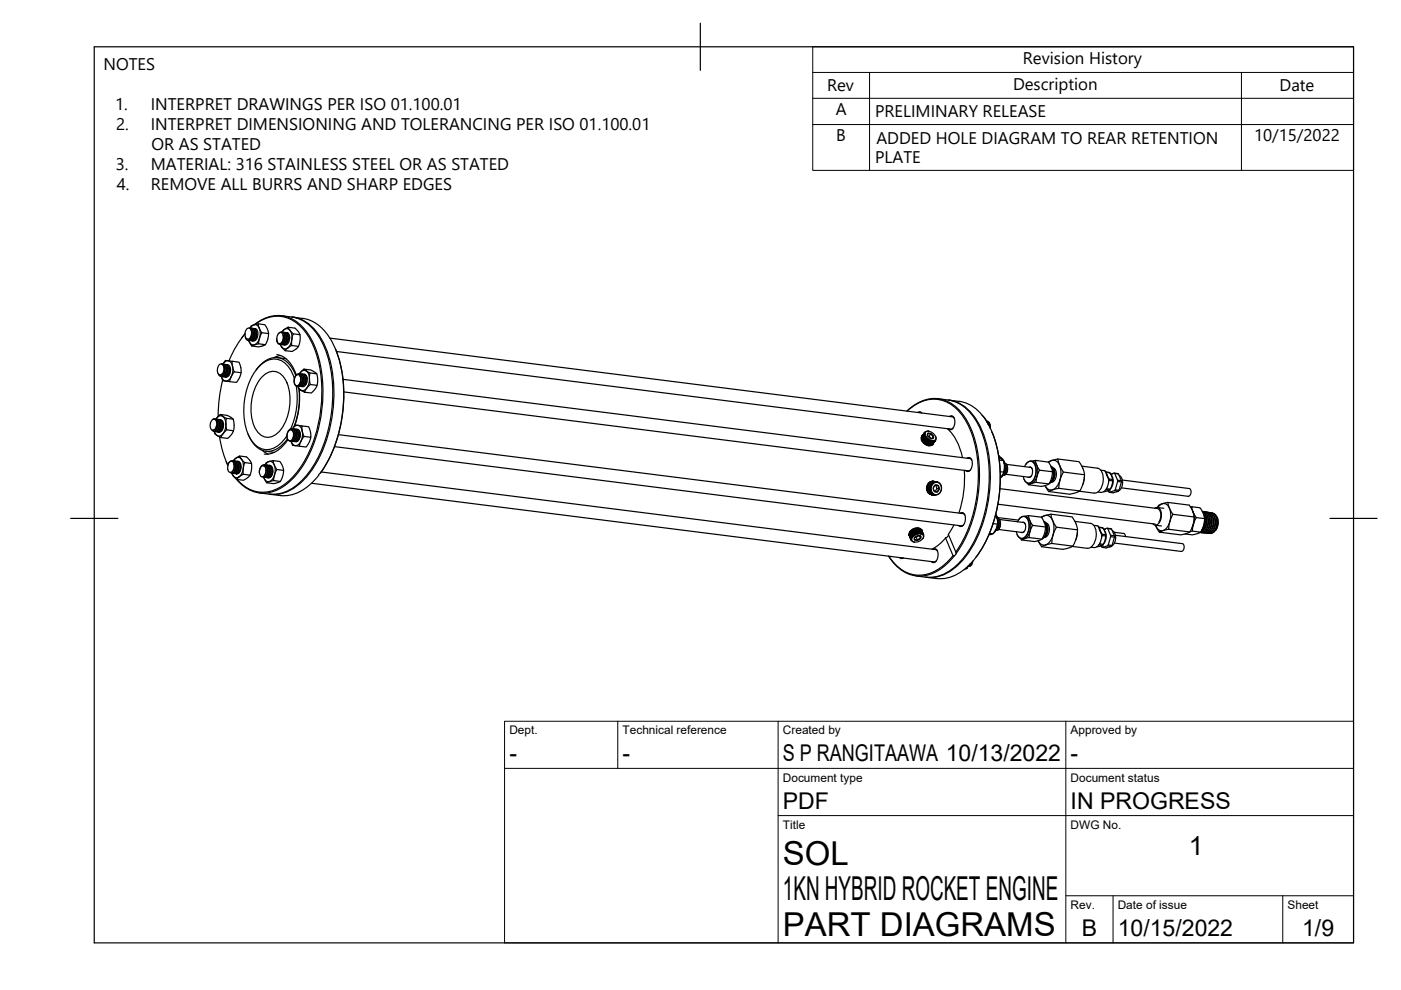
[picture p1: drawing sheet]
<svg xmlns="http://www.w3.org/2000/svg" width="297mm" height="210mm" viewBox="0 0 297 210" stroke-linecap="round" stroke-linejoin="round" font-family="sans-serif">
<!-- layer: Visible -->
<g fill="none" stroke="#000" stroke-width=".25">
<path d="M46.3 79.3l.4 .5 .6-.4 .3-1.2-.4-.9 .3 .7-.1 .7-.3 .6-.5 .2M46.3 79.3l.5 .2 .3-.2M46.5 77.3l-.4 .9v.6l.2 .5M46.6 77.3l.2-.1 .4 .1M46.9 77.2l.5 .3 .2 .9-.2 1-.3 .3-.3 .1M47.1 77.2l.4 .1 .2 .2 .2 1.1-.3 1-.3 .2h-.4M47.1 79.8h.1M47.2 77.2l.6 .3 .2 1.1-.3 .9-.6 .3M47.3 77.2a1.05 1.05 0 0 1 1.2-.7 1.05 1.05 0 0 1 .8 1.2M47.4 77.3h.4l.2 .3 .3 1.1-.4 .9-.4 .3-.2-.1M47.6 77.8l.1 .9-.3 .7M47.6 77.3l.5 .3 .2 .9-.3 1-.3 .3-.3 .1"/>
<path d="M47.8 77.3l.3 .1 .3 .2 .2 1.1-.4 1-.2 .2h-.4M47.9 77.9l.1 .9-.3 .6M47.9 77.3l.5 .3 .3 1-.3 1-.4 .3h-.2M48.1 77.3a1.02 1.02 0 0 1 .8 1.5l-.1 .3a.87 .87 0 0 1-1 .8M48.1 77.3h.1M48.2 77.9l.1 .9-.2 .7M48.6 78l.1 .8-.3 .7M49.2 76.6l1.5 .3 .4 1.5v.6l-.2 .9-.8 1.2-2.6-.3a.44 .44 0 0 1-.4-.6l-.2-.4a1.06 1.06 0 0 0 1.1 1 1.06 1.06 0 0 0 1-.9 3.8 3.8 0 0 0 .2-2.6zM49.2 76.6l-1.1-.1a.48 .48 0 0 0-.7 .4l-.1 .3M49.3 77.7l.1 .4a.87 .87 0 0 1-.1 1.3l-.6 1.5M49.7 78.8l1.4 .2M51.4 71.5l-.1 .1"/>
<path d="M51.4 71.5l.5-.7a22.1 22.1 0 0 0-3.4 5.7M52.7 72.1l.1 .2a1.08 1.08 0 0 0 1.2 .8M52.8 69.6l.5 .1 .4 .8-.1 1-.5 .6a.25 .25 0 0 0-.4 .1 .25 .25 0 0 0 .2 .4l.5 .8 1.4 .1 1.2-.3 .3-.2 .4-.8 .2-1.5-1.4-.2-.6 1.6a.63 .63 0 0 1-.5 .9l-.5 .1M53 69.6l.3 .8M53.1 69.6l.5 .4 .1 .9-.3 1-.5 .3M53.1 69.5a1.04 1.04 0 0 1 1.2-.6 1.04 1.04 0 0 1 .8 1 2.9 2.9 0 0 1-1.1 3.2M53.2 69.6l.4 .1 .3 .3 .1 1.1-.4 1-.6 .1M53.3 70.4v1l-.4 .6-.2 .1-.4-.1-.3-.6M53.3 69.6l.6 .5 .2 .8-.3 1-.6 .3M53.3 70.4l-.2 1.1-.3 .3-.4 .1a.93 .93 0 0 1-.5-1l.3-1.1 .3-.2h.5l.3 .6v1.1l-.3 .7-.5 .1M53.3 70.2l.1 .7-.2 .8M53.5 69.7l.5 .1 .2 .3 .2 1-.5 1-.5 .1"/>
<path d="M53.7 69.6l.5 .3 .2 1.1-.3 1-.6 .3M53.7 70.2l.1 .7-.3 .9M53.9 69.7h.3l.3 .3M53.9 69.7a1 1 0 0 1 .8 1.4l-.1 .4a.88 .88 0 0 1-1 .7M53.9 68.8a7.2 7.2 0 0 1 11.2 1.7 24 24 0 0 1 3.2 16.3 26.5 26.5 0 0 1-5.8 14.3 8.3 8.3 0 0 1-8.5 3.2 8 8 0 0 1-3.9-2.7M53.9 73.1l-.5 .3M54 70.3l.1 .8-.3 .7M54 69.7h.1M54 68.8a7 7 0 0 1 10.2 .9 19.7 19.7 0 0 1 4 12.3 29.3 29.3 0 0 1-4.9 17.6 10.6 10.6 0 0 1-7.1 4.8 7.1 7.1 0 0 1-6-2.7M54.4 70.3v.9l-.2 .6M54.5 78.2l-.2 .3M54.5 78.2a4.7 4.7 0 0 1 5.1-2.2 5.6 5.6 0 0 1 3.1 3.6"/>
<path d="M54.7 68.7l-1.4 .4-.2 .5M54.8 72.9l1.5 .2M55.5 70.5l-.5-.8-.3-1 1.5 .1 .5 .9 .2 1M55.8 79.7a2.78 2.78 0 0 1 4.6 .6 10.4 10.4 0 0 1-1.5 11.5 2.78 2.78 0 0 1-4.6-.6 10.4 10.4 0 0 1 1.5-11.5zM58.7 71.8l.1 .8 .3 .4 .5-.2 .3-.5-.4 .5a.54 .54 0 0 1-.8-.5l.1-1 .4-.7a.82 .82 0 0 1 .9 1.1l-.3 1-.6 .3M58.7 75.2l1.3 .4 1.2 .9 .9 1.3 .7 1.7M58.9 75.8l1.7 .3M59.2 70.6l.1-.1a.83 .83 0 0 1 .9 .2 .83 .83 0 0 1 .2 .8l-.4 1.3-.2 .2h-.4l.7 1a.38 .38 0 0 0 .4 .3 .38 .38 0 0 0 .3-.4l.2-.1M59.5 73l.2 .4a.88 .88 0 0 0 1.3 .4M59.5 75.4l-1.4 .4M59.7 70.4h.1M59.7 66.9a8.9 8.9 0 0 1 8.5 5.5 28.4 28.4 0 0 1 .9 20.5 20.1 20.1 0 0 1-6.6 10.3 8.4 8.4 0 0 1-7.5 1.3"/>
<path d="M59.8 70.4l.5 .5 .1 .9-.3 .9-.3 .3h-.3M59.8 70.4a1.02 1.02 0 0 1 1.1-.7 1.02 1.02 0 0 1 .9 1 3.2 3.2 0 0 1-.8 3.1M59.9 73.1h.1M59.9 70.4l.4 .2 .3 .3 .1 .8-.3 1.1-.4 .3-.3-.1M60 71l.1 .8-.2 .8M60 70.4l.6 .5 .2 1-.3 .8-.6 .4M60.1 71.1l-.2 1.2M60.2 73.1h.1M60.2 70.5l.6 .2 .3 1.1-.4 1-.3 .3h-.3M60.4 70.5l.6 .4 .1 .9-.2 .9-.3 .3-.3 .1M60.4 71.1l.1 .7-.3 .8M60.6 70.5l.6 .3 .2 .9"/>
<path d="M60.7 71.1l.1 .7-.3 .8M60.8 70.5l.3 .2M60.8 70.5l.4 .3M60.8 70.5a1.54 1.54 0 0 1-.3 2.6h-.2M60.8 70.5h-.2M61 73.8l.8-.5 1.5 .1-.5 .6-.8 .5-1.5-.1M61 71.2l.2 .7-.3 .8M61.1 69.4l-1.4 1M61.1 69.4l1.4 .2 .8 .8 .3 .6M61.1 69.4l.5 .8 .6 .6M61.8 73.3v-1.1l.4-1.4 1.4 .2v1.2l-.3 1.2M62 67.2a8.7 8.7 0 0 1 6.4 5.2 28.4 28.4 0 0 1 1 20.4 19.3 19.3 0 0 1-7.3 10.9 7.4 7.4 0 0 1-4.9 1.1"/>
<path d="M62.1 67.2l2 .3M63.4 79.2l.5 .4 .2 .9-.3 1.1-.6 .3M63.5 79.6l.3 .8-.3 1M63.6 79.3l.6 .3 .2 1.1-.4 1-.3 .2h-.3M63.7 79.3l.5 .3 .3 1-.3 .9-.3 .4h-.3M63.9 79.3l.3 .1 .3 .3 .2 1.1-.3 .9-.4 .3-.2-.1M64 79.9l.1 .9-.2 .6M64.1 79.3l.5 .4 .2 .9-.3 1-.6 .4M64.2 67.5a9 9 0 0 1 6.5 5.5 28.4 28.4 0 0 1 .9 19.5 24.9 24.9 0 0 1-3.7 7.8M64.2 79.4l.5 .1 .3 .5 .1 .8-.2 .7M64.4 80l.1 .8-.3 .7M64.4 79.4l.5 .3 .2 .7"/>
<path d="M64.4 78.3l-.9 1a1.01 1.01 0 0 1 1.1-.8 1.01 1.01 0 0 1 .9 .9 2.96 2.96 0 0 1-1.1 3.4l-.7-.1M64.4 78.3l1.5 .1 1.3 .9-1.5-.2zM64.5 79.4l.5 .5M64.5 79.4h-.2M64.5 79.4a1.56 1.56 0 0 1-.2 2.6l-.3-.1M65.7 79.1l-.1 1.2 .2 1.2M67.2 79.3l.2 1-.2 1.4M69.9 71.7l132.2 16.7M71.1 74a28.3 28.3 0 0 1-3.3 26.3l-.2 .3a10 10 0 0 1-7.4 4.5l-2.9-.3M71.3 74.5l130.5 16.5M45.2 88.9a1.7 1.7 0 0 0-.6 1.7l.3 .5 .4 .1M45.4 91.5l.2 .5 .6 .5 .6 .3 1.5 .2 .8-.9 .4-.8-1.4-.2-.8 .8-.5 .9"/>
<path d="M45.5 88.8l.5 .5 .2 .9-.3 .9-.6 .4M45.7 88.9l.5 .2 .3 1.1-.3 1-.3 .3h-.4M45.8 88.9h.1M45.9 88.9l.5 .5 .1 .9-.3 .9-.3 .3h-.2M45.9 90.3l.1-.6-.2-.5a.47 .47 0 0 0-.6-.3l.3-.1 .4 .3 .3 1.1-.2 .6-.4 .6h-.4l-.2-.2M45.9 90.3l-.3 .8-.4 .1M45.9 90.3l-.2 .6-.4 .3M46 88.9l.6 .3 .2 1-.3 1.1-.3 .2h-.4M46.1 89.5l.1 .9-.2 .6M46.2 88.9l.5 .5 .2 .9-.3 .9-.4 .3h-.2M46.3 91.6h.1zM46.4 89l.4 .1 .2 .3 .2 1.1-.5 .9-.5 .1"/>
<path d="M46.5 89l.6 .4 .1 1-.3 .9-.5 .3M46.5 89.6l.1 .7-.3 .8M46.6 92.6a21.4 21.4 0 0 0 1.7 6.1M46.6 89a1.28 1.28 0 0 1 .6 2 .71 .71 0 0 1-.9 .6M46.7 87.9l-.9 1 .1-.1a1.07 1.07 0 0 1 1.3-.5M46.8 89.6l.1 .7-.2 .8M47.2 89.7l.1 .7-.3 .8M47.2 88.3l-.5-.4 1.5 .2 1 .6a2.7 2.7 0 0 1 .4 2.1l-.1 .5M47.2 88.3l.3 .1a.55 .55 0 0 1 .5 .3 .55 .55 0 0 1-.1 .6l.2 1.8M47.2 88.3a2.82 2.82 0 0 1-.5 4.1 1.08 1.08 0 0 1-1.2-.9M47.2 80.6a32.3 32.3 0 0 0-1 7.7M48 97.9l.3 .8"/>
<path d="M48 88.7l1.4 .2M48.4 98.4l.3-.5 .5-.2 .4 .2 .3 .6v.7l-.3 .8-.3 .3-.5-.1M48.4 98.4l.4-.5a.73 .73 0 0 1 .9 .9l-.1 .7-.4 .5M48.4 98.4l-.1 .8 .2 .7a.58 .58 0 0 0 .6 .2 .58 .58 0 0 0 .4-.5M49.2 97.7l.5 .3 .3 1-.3 1-.6 .3M49.5 97.7a1.03 1.03 0 0 1 1.1-.7 1.03 1.03 0 0 1 .9 1 3.2 3.2 0 0 1-.8 3.1M49.6 97.7l.5 .4 .2 .9-.3 1-.3 .3-.3 .1M49.6 98.4l.1 .6-.2 .6M49.8 97.8l.4 .1 .2 .2 .2 1.1-.4 1-.3 .2-.3-.1M49.9 98.4l.1 .6-.3 .9M49.9 97.8l.5 .3 .3 1-.3 .9-.3 .4h-.3M50.1 97.8l.4 .1 .2 .2 .2 1.1-.3 1-.4 .2h-.2"/>
<path d="M50.2 98.4l.1 .9-.2 .6M50.2 97.8l.6 .3 .2 1-.3 1-.5 .4M50.3 97.8a1.1 1.1 0 0 1 .8 1.6l-.1 .4a.71 .71 0 0 1-1 .6M50.6 98.5l.1 .8-.3 .7M50.8 96.7l1.4 .2 .8 .7 .3 .7M50.9 98.5l.1 .9-.3 .6M51.9 98.1l-.9-1a.34 .34 0 0 0-.2-.4 .34 .34 0 0 0-.4 .2l-.7 .5a.21 .21 0 0 0-.2 .3 .21 .21 0 0 0 .3 .1l.4 .7v.9l-.4 .8-.5 .1M52.6 92l.1 .3M52.7 92.3a4.7 4.7 0 0 0 4.3 3.4 5.4 5.4 0 0 0 3.9-2.6M55.6 95.5l1.3 .8M56 98.8l-.3-.1-.4 .4-.3 1.1 .3-1.2 .6-.5 .4 .2 .2 .3 .2 1-.4 1-.3 .2-.3-.1M56 98.8l.3 .3 .2 .6-.1 .6-.4 .5"/>
<path d="M56 98.8l.4 .6-.1 .8-.4 .8-.5 .1M56 98.5l.3 .1 .3 .4 .1 .9-.2 1-.6 .3M56.2 98.6a1.05 1.05 0 0 1 1.2-.8 1.05 1.05 0 0 1 .9 1.1l.1 .9-.2 .9M56.3 98.6l.3 .1 .3 .4 .2 .8-.3 1-.6 .3M56.4 95.7l1.7 .2M56.5 98.6l.4 .1 .3 .4 .2 1-.5 1-.5 .1M56.7 98.6l.5 .3 .2 1.1-.3 1-.5 .3M56.7 99.2l.1 .7-.3 .8M56.9 98.7h.3l.3 .3 .2 1.1-.4 1-.3 .2-.3-.1 .3 .1 .5-.3M57 99.3l.1 .6-.2 .9M57 98.7h.1M57.1 98.7a1.27 1.27 0 0 1 .6 2l-.2 .3"/>
<path d="M57.1 98.7l.4 .3 .3 .8-.2 1-.5 .5M57.3 99.3l.2 .7-.3 .8M57.7 99.4l.1 .8-.3 .7M57.9 97.7l-1.5 .4a.31 .31 0 0 0-.2 .4 .31 .31 0 0 0 .4 .2l.4 .6v.9l-.4 .9-.6 .1M58.7 99.5l1.4 .2-.1 1.1-.5 1.3-1.5-.2 .1-1.1zM58.7 99.5l-.6-.9-.2-.9 1.4 .1 .5 .8 .3 1.1M61 93.2l-1.4 1.7-1.1 .8-1.4 .6h-1.1M61.1 93.3l-.3-.6 .2-1 .3-.6 .6-.2 .3 .2 .2 .4 .1 .9-.4 1-.5 .1M61.1 93.3l.4 .2 .3-.1M61.3 91.3l-.3 .4-.2 .7 .3 .9M61.3 91.3l.5-.2 .3 .3 .1 .5-.2 1.1-.2 .4-.4 .1M61.4 93.5h.1"/>
<path d="M61.7 91.1h.1M61.7 91.1l.4 .2 .2 .5v.8l-.3 .5M61.9 90.9l.4 .3 .3 .7-.1 .8-.4 .7a.35 .35 0 0 0-.4 .3 .35 .35 0 0 0 .2 .4 .89 .89 0 0 0 1 .4l2 .3 .7-1.1 .3-1M62 90.9a1.06 1.06 0 0 1 1.3-.7 1.06 1.06 0 0 1 .8 1.2 2.86 2.86 0 0 1-1.2 3.1 1.01 1.01 0 0 1-1.2-1M62.1 90.9l.5 .3 .3 1-.4 1.2-.3 .2-.3-.1M62.2 90.9h.1M62.3 90.9l.5 .6 .1 .9-.3 .9-.6 .3M62.4 91l.3 .1 .4 .3 .1 .9-.3 1-.3 .3h-.4M62.4 80.3a5.2 5.2 0 0 0-4.2-4.2 6.4 6.4 0 0 0-5.1 4.4 14.5 14.5 0 0 0 .1 12.7 3.8 3.8 0 0 0 6.3 .8l1.3-1.6M62.5 91.6l.1 .7-.2 .8M62.5 91l.6 .4 .2 1-.3 .9-.6 .3M62.7 91l.6 .3 .3 .9-.2 .9-.6 .6"/>
<path d="M62.8 81.8a16.1 16.1 0 0 1-1.2 9.1M62.9 91.6l.1 .8-.3 .7M62.9 81.8l.5-.2 .4-.9-.2-.9-.1-.3-.4-.1a.82 .82 0 0 0-.7 .9l.1 1.1a.47 .47 0 0 0 .6 .4h-.3l-.2-.2-.2-1.1 .4-1 .6-.3 .5 .5 .2 1-.4 .9-.3 .2h-.3M63.1 81.8l.1 .5 .6 .4M63.2 81.8l.5 .9M63.2 91.7l.1 .7-.3 .8M63.4 82.4a16.9 16.9 0 0 1-1 8M63.4 82.5l.1 2.4-.1 1.7-.9 3.6M63.5 93.1l.1-.7-.1-.8-.3-.4-.3-.2a1.13 1.13 0 0 1 .7 1.7l-.2 .5a.66 .66 0 0 1-.8 .4M63.5 91.7l.1 .5M63.7 80.9l-.5 .8M63.8 82.7l.8 .5 1.4 .1 .8-.8 .4-.8-1.4-.2-.8 .8-.4 .9"/>
<path d="M63.9 82h.1M64 90.3l1.4 .2 .4 1.2 .1 1-1.4-.2-.4-1.2zM64 90.3l-1.1-.1a.5 .5 0 0 0-.7 .4l-.2 .3M64.5 92.5l-.7 1-.3 1.1M64.7 80l.1 .9-.3 .6M65 80.1l.1 .1M70.9 94.7l133.1 16.8M71.7 92.2l132.6 16.7M72.7 80.4l133.1 16.9M72.9 83.1l132.6 16.8M192.3 87.1a7.5 7.5 0 0 1 9.5-1.5 14.5 14.5 0 0 1 5.4 9.6 30.2 30.2 0 0 1-4.5 22.1M192.3 87.1a7.2 7.2 0 0 1 9.9-.9 16.4 16.4 0 0 1 5 10.6 30 30 0 0 1-4.5 20.2"/>
<path d="M194.6 87.4a.55 .55 0 0 1 .8 .1M194.8 87.5h.6M195.3 93.3l.1 .1M195.4 92.7v.1M195.4 92.9h.1M195.4 92.8h.1M195.4 92.8v.1M195.4 93l.6-.8-.6 .8M195.4 92.6v.1M195.4 92.7h.1M195.4 93.4l.8 .8 .8 .3M195.4 93v.1"/>
<path d="M195.4 92.6h.1M195.4 93.1h.1M195.4 93h.1M195.4 92.5v.1M195.5 92.5h.1M195.5 93.1v.2zM195.5 92.5h-.1M195.5 92.5a1.49 1.49 0 0 0 1.3 2h.6l.2-.2M195.5 92.4v.1M195.5 93.3h.1M195.6 93.3v.1M195.6 93.4h.1"/>
<path d="M195.6 93.5h.1M195.7 93.6h.1M195.8 93.7l.1 .1M195.8 93.7h.1M195.9 93.8h.1M195.9 93.8l.1 .1M196 92l-.6 .8M196 91.8l-.6 .9M196 92l-.6 .9M196 92.1l-.6 .8M196 93.9h.1M196 92v.1"/>
<path d="M196 91.9v.1M196 92.1h.1M196 92.3l-.6 .8M196 91.9h.1M196 91.9l-.6 .8M196 92.1l.1 .1M196.1 91.7l-.7 .9M196.1 92.3l-.7 .8M196.1 91.7l-.1 .1M196.1 93.9v.1M196.1 92.4l-.6 .8M196.1 92.3v.2"/>
<path d="M196.1 91.7h.1M196.1 92.4l-.6 .9M196.1 91.6l-.7 1M196.2 92.5l-.7 .8M196.2 92.5l-.6 .9M196.2 94h.1M196.2 92.5h.1M196.2 94l.1 .1M196.2 92.5v.1M196.2 92.6l-.6 .8zM196.2 92.6l-.6 .8M196.2 91.6a1.51 1.51 0 0 1 2.1 1.6 1.51 1.51 0 0 1-2.1-1.6z"/>
<path d="M196.2 92.6l.1 .1M196.2 94.1h.2M196.2 92.7l-.6 .8M196.3 92.7l-.7 .8M196.3 92.7h.1M196.3 92.7l-.6 .8M196.3 92.7l-.6 .9M196.3 92.7l.1 .1M196.3 92.8l-.6 .8M196.4 92.8l-.6 .8M196.4 92.8l-.7 .8M196.4 94.1l.1 .1"/>
<path d="M196.4 92.8l.1 .1M196.4 92.9l-.6 .8zM196.4 92.9l-.6 .8M196.4 94.2l.7-.8-.6 .8M196.5 94.2h.1M196.5 92.9l-.6 .9M196.5 93l-.6 .8M196.6 93l-.7 .8M196.6 93.1l-.6 .8M196.7 92.3a.72 .72 0 0 0 .5 .7 .72 .72 0 0 0 .8-.3l-.1-.2M196.7 93.1l-.6 .8M196.7 93.1l-.6 .9"/>
<path d="M196.7 93.1l-.1-.1-.6 .9M196.7 94.3h.1M196.7 93.1l.1 .1M196.7 92.5h.3l.4 .5M196.7 93.2l-.6 .8M196.8 91.9h.6M196.8 91.9l-.1 .4M196.8 91.9l.6 .1M196.8 93.2l-.6 .8M196.8 93.2l-.7 .8M196.8 93.2h.1M196.8 93.2l-.6 .9z"/>
<path d="M196.8 93.3l-.6 .8M196.9 94.3h.1M196.9 93.2l-.6 .9M196.9 91.4h-.1a.61 .61 0 0 0-.7 .2 .61 .61 0 0 0 0 .7l.5 .7a1.21 1.21 0 0 0 1.8 .2v-.6M196.9 93.3l-.6 .8M196.9 93.3h.1M197 93.3l-.6 .8M197 93.4l-.6 .8M197 94.4h.2M197 93.3l.1 .1M197.1 94.4h.1M197.1 94.4l.7-.8-.6 .8"/>
<path d="M197.2 94.4h.1M197.2 93.4l-.7 .8M197.2 93.4h-.1l-.6 .8M197.3 93.5l-.6 .8M197.3 93.4v.1M197.3 93.5l-.5 .8 .6-.8M197.3 94.4h.1M197.3 93.5h.1M197.4 94.4h-.2M197.4 92l.2 .3a.43 .43 0 0 1 .2 .6l-.3 .1M197.4 92l-.4 .5M197.4 91.9l.5 .6"/>
<path d="M197.4 93.5l-.5 .8M197.4 93.5l-.6 .9M197.4 93.5h.1M197.5 94.3v.1M197.5 94.3h-.1M197.5 93.5l-.6 .9 .6-.9M197.5 93.5l-.7 .9M197.5 93.5h.1M197.5 94.3h.1M197.6 93.5l-.6 .9M197.6 93.5l-.6 .9 .6-.8M197.6 94.3h.1"/>
<path d="M197.6 93.5v.1M197.6 94.3h-.1M197.7 93.6h.1M197.7 94.2h-.1M197.7 94.2h.1M197.7 93.6l-.7 .8M197.7 93.6h.2M197.7 94.2l-.1 .1M197.7 94.1v.1M197.9 93.6l-.7 .8M197.9 92.5l-.4 .5M197.9 93.6l-.5 .8"/>
<path d="M198.1 93.5l-.1 .1M198.1 93.5l-.7 .9M198.1 93.5l-.6 .9M198.2 93.5l-.7 .8M198.2 93.5h-.1M198.2 93.5l-.7 .9M198.3 93.5h-.1M198.3 93.4l-.7 .9M198.4 93.3l-.1 .1M198.9 84.6a8.9 8.9 0 0 1 8.5 5.4 28.4 28.4 0 0 1 .9 20.5 20.1 20.1 0 0 1-6.6 10.3 8.3 8.3 0 0 1-7.5 1.3M200.8 90.9a10.9 10.9 0 0 1 3.3 6.1M201.1 84.8a8.7 8.7 0 0 1 6.5 5.2 28.4 28.4 0 0 1 .9 20.5 19.3 19.3 0 0 1-7.3 10.8 7.4 7.4 0 0 1-4.8 1.1"/>
<path d="M201.3 84.9l2 .2M201.3 88.3l.3-.1a1.44 1.44 0 0 1 .7 2.1 .8 .8 0 0 1-1.3 .6M201.5 88.3a.59 .59 0 0 1 .8 .4M202.1 90.8a.59 .59 0 0 1-.9 .1M203.3 85.1a8.6 8.6 0 0 1 6.4 5.1 28.4 28.4 0 0 1 .9 20.6 20.1 20.1 0 0 1-6.6 10.2 7.8 7.8 0 0 1-5.4 1.7M204.4 99.7a23.4 23.4 0 0 1-1.1 9.1M205 97.1l.3-.1a1.44 1.44 0 0 1 .7 2.2 .8 .8 0 0 1-1.3 .5M205.2 97.2a.59 .59 0 0 1 .9 .4M205.8 99.6a.59 .59 0 0 1-.9 .2M208.2 88l.8 .9 .6 1.2M209.1 89.4l.1 .1M209.2 89.4l.3 .6"/>
<path d="M209.5 90l.1 .2M209.9 90.1l-.2-.5-.5-.3 .6 .4 .1 1M209.9 90.1v.7M210.3 91.6v.1M210.4 91.7a29.3 29.3 0 0 1-3.4 26.3M211.7 96.6h.2l.4 .7M211.8 97l1 .7-.9-.1M212.1 97l.7 .6M212.8 97.7l.1 .5M212.9 98.1l.5 .4 .2 .7-.1 .9-.5 .6M212.9 98.3l.3 .5v.9l-.3 .8-.4 .2M212.9 98.2l.4 .6v1l-.3 .6-.5 .3"/>
<path d="M212.9 98.1l.1 .1M212.9 98.1l-.1-.4 .2 1-.2 1.4M213 98.2l.4 .2 .2 .6a1.69 1.69 0 0 1-.6 1.7M213 98.9l-.1 1.2M213 99.1l-.1 .8M213.2 98.8l.1 .8-.2 .7M213.4 98.5l5 .6M217.2 98.9a1.34 1.34 0 0 1 1.7-1 3 3 0 0 1-.6 4.5 1.22 1.22 0 0 1-1.3-1.4M217.6 98.4h.1M217.6 98.3a1.02 1.02 0 0 1 1-.5 1.02 1.02 0 0 1 .9 .8 3.2 3.2 0 0 1-1.1 3.9 1.03 1.03 0 0 1-1.2-.8M218.2 99a1.08 1.08 0 0 1 .5 1.8 .54 .54 0 0 1-.7 .4M218.5 99.1l.3 .3"/>
<path d="M218.6 97.8h.3M218.8 97.8l.7-.2 2.8 .4M218.9 97.8a2.14 2.14 0 0 1 1.1 2.7 1.97 1.97 0 0 1-1.7 2M219.5 97.6l.3 1.1 .6 1 2.7 .3M220.4 99.7l-.5 1.2-.2 1.4M222.2 98l1.6-.6a.3 .3 0 0 1 .4-.1 .3 .3 0 0 1 .1 .4l.8 1.9a.81 .81 0 0 1 0 1.3l-.6 2a.47 .47 0 0 1-.4 .7l-1.3 .4a.5 .5 0 0 1-.5 .1 .5 .5 0 0 1-.4-.5l-.3-.6a1.34 1.34 0 0 0 1.2 .9 1.34 1.34 0 0 0 1.3-.8 4.6 4.6 0 0 0 0-5.2 1.26 1.26 0 0 0-1.8 .1M222.3 98l.6 1M222.8 98.9l.5 .3 .2 .4 .1 1.1-.3 1.1-.7 .6M222.9 99l.5 .9v1.1l-.3 .9-.6 .5M222.9 99l.2 .8v.8l-.2 1.1-.5 .9-1.6 .5-2.7-.3 1.6-.5 2.7 .3M222.9 99l.4 .9 .1 .9-.3 1-.6 .6M223.3 99.2a1.87 1.87 0 0 1-.1 3l-.3 .1"/>
<path d="M223.5 99.5v.2a2.41 2.41 0 0 1-.2 2.1M224.3 97.3l4.5 .6 .9 1.6 .2 1.2-4.4-.6M229.4 98.8l3.3 .5a2.34 2.34 0 0 1 1.2 2.8 2.34 2.34 0 0 1-1.9 2.4M233.4 99.7l.6 .1M234 99.7l.3 .1M234.3 99.9l.7 1.7a2.78 2.78 0 0 1-1.3 2.8h-.3M49.1 100.3h.1M49.1 100.3l.4 .6 .7 .8M49.2 100.3l.2 .4a.88 .88 0 0 0 1.3 .4M50.1 100.4l.1 .1M50.4 101.3l1.2-.7 1.4 .1-.4 .5-1 .6-1.4-.1zM50.8 100.2l-.4 .2"/>
<path d="M51.6 100.6l-.1-1.1 .4-1.4 1.4 .2 .1 1-.4 1.4M55 100.2l.4 .8M55.9 101.2h.1M55.9 101.2l.6 1.2 1.5 .1 1.5-.4M56.5 101.3h.1M56.9 101.3h.1M57.5 101l-.3 .3M57.5 101h-.1M58 101.9l-1.5 .5M58.2 100.7l-.1 .4a1.07 1.07 0 0 1-1 1 1.07 1.07 0 0 1-1.1-.8l-.1-.1M66 102.5l132.2 16.7M68.1 100.1l130.4 16.5"/>
<path d="M190.7 118.2a.55 .55 0 0 0 .8 .1l-.6-.1M192.7 113.4l.1 .2M192.8 113.4l.4 1.1M192.8 113.4l.4 1M192.8 113.3l.4 1.1M192.8 113.3l.4 1M192.8 113.4h.1M192.8 113.5l.4 1M192.8 113.3l.4 .9-.4-.9M192.8 113.3h.1M192.8 113.5h.1M192.8 113.6h.1"/>
<path d="M192.8 113.3v.1M192.8 113.2l.4 .9M192.8 113.1l.4 1M192.8 113.2v.1M192.8 113.1l.4 1.2M192.8 113.1l.4 .9M192.9 113.1l-.1 .1M192.9 113l.4 1M192.9 113.1h-.1M192.9 113v.1M192.9 113l.4 .9M192.9 112.9l.4 1"/>
<path d="M192.9 112.7h.1M193 112.9l.3 .9M193 113h-.1M193 112.9l-.1 .1M193 112.9l.4 .8M193 112.9l.4 .9-.4-.9M193 112.9h.1M193 112.8l.5 .9M193 112.8l.4 .9M193.1 112.8h.1M193.1 112.7l.4 1M193.1 112.7v.1"/>
<path d="M193.2 112.7h.1M193.1 112.7l.4 1-.4-1M193.2 112.7l.4 .9M193.2 112.7l.3 .9M193.2 114.3v.2M193.2 114.5h.1M193.2 114.5v.1M193.2 114.1h.1M193.2 112.6l.5 .9M193.2 112.6l.4 1M193.2 114v.1M193.3 114h-.1"/>
<path d="M193.3 112.6l.4 .9M193.3 112.6h-.1M193.3 113.9v.1M193.3 113.9h.1M193.4 112.5l.4 .9M193.4 112.5l.4 1M193.4 112.5l.3 1M193.4 112.5l-.1 .1M193.4 113.7v.1M193.4 112.5l.5 .9M193.4 112.5h.1M193.5 112.4l.5 .9"/>
<path d="M193.5 112.4l.4 1M193.5 112.4v.1M193.6 112.4l.4 .9M193.6 112.4h.1M193.6 112.4h-.1M193.6 113.6h.1M193.7 112.3l.4 1M193.7 113.5l-.1 .1M193.7 113.7l.4-.3a1.02 1.02 0 0 1 1.7 .5 1.62 1.62 0 0 1-2.5 .7v-.3zM193.8 113.5h-.1M193.8 112.3l.4 .9M193.8 112.3h-.1"/>
<path d="M193.8 112.3h.1M193.8 112.3l.5 .9M193.9 113.4h-.1M193.9 112.2l.4 1M193.9 112.2v.1M194 113.3l-.1 .1M194 112.2l.4 1-.5-1M194 112.2l.4 .9M194 112.2h.1M194 112.2l-.1 .1M194.1 112.2h.1M194.1 113.3h-.1"/>
<path d="M194.1 112.2l.5 .9M194.1 112.2l.3 .9M194.1 113.2v.1M194.2 112.2h-.1M194.2 112.2l.4 .9M194.3 112.1l.4 1M194.3 113.9l.2 .6M194.3 112.1l-.1 .1M194.3 113.2h-.1M194.4 112.1l.3 1M194.4 112.1l.4 1M194.4 113.1l-.1 .1"/>
<path d="M194.5 112.1h-.2h.1l.4 1M194.5 112.1l.4 .9M194.5 112.1h.1M194.6 112.1l.4 .9M194.6 112.1h-.1M194.6 112.1h.1M194.7 113.1h-.1M194.7 112.1h-.1M194.7 112.1l.4 .9M194.7 112.1h.1M194.8 112h-.9l-.9 .7M194.8 112.1l.4 .9"/>
<path d="M194.8 112.1h-.1M194.8 112.1h.1M194.8 113v.1M194.8 112.1l.5 1M194.8 113.6l-.5 .3h-.3M194.9 112.1h.1M194.9 113h.1M194.9 112.1l.4 1M194.9 112.1v.1M194.9 112.1l.1 .1M194.9 112.2h.2M195 112.2l.4 .9"/>
<path d="M195 113h-.1M195 112.2h.1M195 113h.1M195.1 112.2l.4 .9M195.1 112.2h.1M195.1 113h.1M195.2 112.2l.4 1M195.2 112.2h-.1M195.2 113v.1M195.2 112.2v.1M195.2 113.7a.95 .95 0 0 0-1.4 .6l.3 .3h.4M195.2 113.7a.66 .66 0 0 1-.7 .9"/>
<path d="M195.2 113.7l-.3-.1 .3 .5M195.2 113.7v.1a.56 .56 0 0 1-.6 .6l-.1 .1-.3-.1a.27 .27 0 0 1-.3-.1 .27 .27 0 0 1 0-.3M195.2 112.3h.1M195.2 112.3l.5 .9M195.3 112.3l.4 1M195.3 112.3h.1M195.3 112.3l.5 1.1-.4-1M195.3 113.1h.1M195.3 112.4h.1M195.3 112.3l.1 .1M195.3 112.4l.5 1M195.3 112.3l.1 .2"/>
<path d="M195.4 112.3a1.62 1.62 0 0 0-2.6 1.1M195.4 112.4h.1M195.4 112.4v.1M195.4 112.5h.1M195.4 112.5l.4 .9M195.5 113.1l.1 .1M195.6 113.2h.1M195.7 114.2h-.1M195.7 113.2v.1M195.7 114.2a.61 .61 0 0 0 .1-.7 .61 .61 0 0 0-.6-.4l-.8 .1a1.21 1.21 0 0 0-1.1 1.5l.6 .2M195.7 113.3h.1M195.8 113.4h.1"/>
<path d="M195.8 113.4v.1M196.6 103.7h.1M196.6 103.5l.7 .1M196.6 103.5h.7M196.6 103.6h.7M196.6 103.6l.7 .2M196.6 103.4h.1M196.6 103.6h.1M196.6 103.8l.7 .1M196.6 103.7h.7M196.6 103.3l.7 .1M196.6 103.3l.7 .2"/>
<path d="M196.6 103.3h.7M196.6 103.8l.7 .2-.7-.1M196.6 103.3h.1M196.6 103.8h.1M196.6 103.7v.1M196.6 103.3v.2M196.6 103.2h.7M196.6 103.2l.7 .1M196.6 103.9l.7 .1M196.6 103.9v.1M196.6 103.2h.1M196.6 103.1l.7 .2"/>
<path d="M196.6 103.1v.1M196.6 103l.8 .1zM196.7 103.1h.1M196.7 104l.6 .1zM196.7 104.1l.7 .1M196.7 104.1h.1M196.7 104.1v.1M196.7 103h.7v.2l-.8-.1M196.7 104.2h.7M196.7 102.9l.7 .1M196.7 104.2l.7 .1M196.7 104.2h.1"/>
<path d="M196.7 102.9v.1M196.7 104.3h.7M196.7 102.8l.7 .1M196.7 102.9h.1M196.7 102.8v.1M196.7 104.3h.1M196.7 104.3l.7 .1-.7-.1M196.7 102.8l.7 .1-.7-.1M196.7 102.8h.8M196.7 104.3l.8 .1M196.7 102.8h.1M196.8 102.8h-.1"/>
<path d="M196.8 104.3l.7 .2M196.8 104.3v.1M196.8 102.7v-.1l.7 .2M196.8 102.7l.7 .1M196.8 104.4l.7 .1M196.8 102.7v.1M196.8 104.4h.1M196.8 102.6v.1M196.8 102.6l.8 .1M196.8 102.6l.7 .1M196.8 104.5l.8 .1M196.8 104.4v.1"/>
<path d="M196.9 104.5h.1M196.9 102.5l.7 .1M196.9 102.6h.7M196.9 104.5l.7 .1M196.9 102.5v.1M196.9 104.5l.8 .2M196.9 104.5l.1 .1M196.9 102.5l.8 .1M197 102.5h-.1M197 102.5h.7M197 102.5l.7 .1M197 104.6l.7 .1"/>
<path d="M197 104.6h.1M197 102.4l.7 .1M197 102.4v.1M197 104.7l.8 .1M197 104.6l.1 .1M197.1 102.4h.7M197.1 104.7h.1M197.1 102.4h-.1M197.1 104.7l.7 .1-.7-.1 .1 .1M197.1 104.7l.7 .1M197.1 102.3l.7 .1M197.1 102.3h.8"/>
<path d="M197.1 102.3h.1M197.2 102.2l.7 .2M197.2 102.2l-.1 .2M197.2 102.3h-.1M197.2 104.8l.8 .1M197.2 104.8l.7 .1M197.2 104.8h.1M197.3 104.8h.1M197.3 103.6v.1M197.3 104.8l1 .2M197.3 102.2h-.1l.7 .1M197.3 104h-.7l.8 .1v.1"/>
<path d="M197.3 102.2l.7 .1M197.3 103.9v.1M197.3 103.3v.1M197.3 104l.1 .1M197.3 102.2h.8M197.4 104.9h.9M197.4 104.8h.1M197.4 102.1l.8 .1M197.4 102.1v.1M197.4 104.3l.1 .1M197.4 102.1l.7 .1M197.4 104.9h.1"/>
<path d="M197.4 102.9v.1M197.4 104.8l.2 .1M197.5 102.1h.1M197.5 102.1h-.1M197.5 104.9h.1M197.5 102.1l.7 .1M197.5 102.8l-.1 .1M197.5 104.5l.1 .1M197.6 102.1h-.1M197.6 102.1l.7 .1M197.6 102.1l.8 .1M197.6 102.1h.1"/>
<path d="M197.6 102.6v.1M197.6 102.6a1.14 1.14 0 0 1 1.5-.3 1.14 1.14 0 0 1 .5 1.4 1.18 1.18 0 0 1-1.3 1.2 1.18 1.18 0 0 1-1-1.5zM197.7 102.6h-.1M197.7 102.1l.9 .1M197.7 104.7h.1M197.7 102.1h-.1M197.7 102.7a1.07 1.07 0 0 1 1.4-.3 1.07 1.07 0 0 1 .5 1.3 1.11 1.11 0 0 1-1.3 1.2 1.11 1.11 0 0 1-.9-1.5zM197.8 102a1.44 1.44 0 0 0-1.3 1.3 1.44 1.44 0 0 0 .9 1.5M197.8 102.1h-.1M197.8 102.1l.7 .1M197.8 102.1h.1M197.8 116.5l.3-.2a1.44 1.44 0 0 1 .6 2.2 .8 .8 0 0 1-1.2 .6"/>
<path d="M197.8 104.8h.1M197.9 102.1h.1M197.9 102.3v.1M198 104.8l.2 .1h-.7M198 116.5a.59 .59 0 0 1 .8 .4M198.1 102.3h-.1M198.2 102.2h-.1M198.3 102.9h.6M198.3 102.9l-.4 .4v.4l.2 .5h.2a.63 .63 0 0 0 .8-.5l-.2-.8M198.3 102.2h-.1M198.3 102.9a.71 .71 0 0 0-.4 1 .71 .71 0 0 0 1 .2l.2-.4M198.4 102.2h-.1"/>
<path d="M198.4 102.9l.2 .7-.4 .6M198.5 102.1l-.1 .1M198.5 118.9a.59 .59 0 0 1-.9 .2M198.5 102.1h.1M198.6 102.2h.1M198.6 103.6h.5M198.9 102.9l.2 .8M200.5 114l-1.4 1.5-1.5 .9M201.1 113.3l1.5 3.7M201.1 113.3l-.1 .3-.5 .4 1.6 3.8h.3M202.1 117.8a9 9 0 0 1-8.2 4.1 8.2 8.2 0 0 1-5.5-4M202.3 111.3l-1.2 2"/>
<path d="M202.4 117.8a10.1 10.1 0 0 1-7.4 4.4 7.8 7.8 0 0 1-6.6-4.3M202.6 117l.1 .4-.3 .4M203.6 108.8l.3-.1a1.44 1.44 0 0 1 .6 2.1 .8 .8 0 0 1-1.2 .6M203.8 108.8a.59 .59 0 0 1 .8 .4M204.3 111.3a.59 .59 0 0 1-.9 .1M205.3 119.9l-.2 .6h-.3M205.6 119.6l-.3 .4M205.8 119.5l-.5 .5M205.8 119.5l-.1 .1M206.2 119l-.4 .9-.5 .2M206.3 119l-.4 .8-.5 .3M207 118l-.1 .1"/>
<path d="M209.7 113.3l.1 .1M210.2 113.1l-.5 .2M210.5 113.2l-.6 .1M211.1 109l.4 1.1v1l-1-.1M211.1 112.4l-.2 .4M211.2 109.1l.2 .7M211.3 109.4v.1M211.3 109.5l.2 .3M211.4 109.9l.4 .8v.8l-.3 .6-.4 .3 .4-.4 .2-.8-.1-.8-.2-.4M211.4 109.7l4.5 .6M211.5 109.8l.5 .6v1.1l-.3 .7-.6 .2-.5 .7M211.5 109.8l.4 .4 .2 1-.3 1-.6 .2"/>
<path d="M211.5 111.3l-.1 .3M211.5 111.1l-.3 1-.6 1-.1 .1-.7-.1M211.6 106.9l33.3 4.2M211.7 112.3l5 .6 .5-.3M211.7 110.5l.1 .8-.2 .7M211.9 110.1l5.1 .7 .4 .3M212 103.6l33.3 4.2a1.92 1.92 0 0 1 .6 2.6l-.2 .3M212 100l.8 .1-.7 1.2M212.4 101.1h.1M212.4 101.1l.2-.4-.5 .7M212.7 100.7h.3M213.2 100.6l5 .6 .4-.3"/>
<path d="M215.8 110.6a1.34 1.34 0 0 1 1.6-1 3 3 0 0 1-.6 4.5 1.22 1.22 0 0 1-1.3-1.4M216.1 110.1a1.03 1.03 0 0 1 1-.6 1.03 1.03 0 0 1 .9 .8 3.2 3.2 0 0 1-1.1 3.9 1.06 1.06 0 0 1-1.3-.8M216.4 114.2l.2 .3M216.8 110.7a1.08 1.08 0 0 1 .5 1.8 .54 .54 0 0 1-.8 .4M217.1 101.7h.1M217.1 109.5h.3M217.3 109.5l.8-.2 2.7 .4 .6 1M217.5 109.5a2.14 2.14 0 0 1 1 2.7 1.88 1.88 0 0 1-2 2M217.8 102.5l.3 .3M218 102.5h.3M218.1 109.3l.2 1 .6 1.1 2.8 .3M218.9 111.4l-.5 1.2-.2 1.4"/>
<path d="M220.8 109.7l1.5-.6a.31 .31 0 0 1 .4-.1 .31 .31 0 0 1 .2 .4l.6 1.5a1.1 1.1 0 0 1 0 1.8l-.4 1.7a.74 .74 0 0 1-.2 .8 .74 .74 0 0 1-.7 .2l-.9 .3a.45 .45 0 0 1-.5 .1 .45 .45 0 0 1-.3-.4l-.4-.7M220.9 109.7a1.32 1.32 0 0 1 1.3-.4 1.32 1.32 0 0 1 1 1 4.7 4.7 0 0 1-1.2 5.1 1.28 1.28 0 0 1-1.9-.8M221.3 110.5l.4 .3 .3 .4 .1 1.2-.4 1.2-.6 .5M221.4 110.7l.4 .6 .1 1.2-.3 1.1-.5 .5 .5-.5 .3-1.1-.1-.9-.4-.9M221.4 110.7l.3 1-.4 2a1.93 1.93 0 0 1-1.9 1.1l-2.8-.3 1.5-.5 2.8 .3M221.8 110.9a1.87 1.87 0 0 1-.1 3h-.3M221.9 111.9l-.2 1.3M222 111.2l.1 .2a2.42 2.42 0 0 1-.4 2.3M222.8 109l4.5 .6 .8 1.4 .4 1.3-4.5-.5M223 115.2l4.5 .6-.9 .4-1.3 .3-4.4-.6M223.3 101.9l-.1 .1M223.4 100.2l-.2 1.3"/>
<path d="M224.5 103.5l4.5 .6-2.2 .7-4.5-.6M227.9 110.5l3.3 .5a2.34 2.34 0 0 1 1.2 2.8 2.34 2.34 0 0 1-1.9 2.4l-3.1-.3M228.4 112.8l-.3 1.7M228.5 112.3l-.3 1.9-.7 1.6M228.9 104.2l3.1 .4M229.9 101.1l-.3 1.7M229.9 100.7l-.2 1.7-.7 1.7M231.9 111.4l.9 .2 .8 1.7a2.78 2.78 0 0 1-1.4 2.8l-.9-.1M232.8 104.3l.6 .1M232.9 111.8l.9 .1zM232.9 111.8h.1M233 115.5l.8 .1-1.3 .3"/>
<path d="M233 115.5l.2-.2 .7 .1-.1 .2M233.1 111.9l.6 1.4M233.1 112.2l.3 .8M233.2 115.1v.2M233.4 115.8h.5M233.6 113.8l.1-.2h.7l-.5 1.8M233.7 113.6v-.3l.7 .1v.2M233.8 111.9l.6 1.5M234 112.2h.4M234.1 112.2l.6-.2 .2 .1 .6 1.7-.7 1.9-1.1 .4-.2-.3M234.2 112.5a2.39 2.39 0 0 1-.2 2.8M234.4 100.1h.1"/>
<path d="M234.4 100.1l.9 .2zM234.4 103.8l.9 .1-1.3 .3M234.5 103.8l.2-.2 .7 .1-.1 .2M234.6 100.2l.2 .7M234.6 100.5l.2 .3M234.7 103.5v.1M234.7 112l1 .2 .6 1.7-.7 1.9-1.1 .4-.8-.1M234.8 100.9l.4 .7M234.8 100.8l.1 .5M234.8 115.7l.8 .1-.3 .1M234.9 112.1l.8 .1M234.9 104l.5 .1"/>
<path d="M235 115.5l.8 .1M235 102.1l.2-.3 .7 .2-.2 1.1-.3 .6M235.2 101.8v-.2l.7 .1v.3M235.3 100.3l.6 1.4M235.5 100.5h.4M235.5 113.5l.8 .1M235.5 113.8l.8 .1M235.5 100.5l.7-.2 .1 .1 .7 1.7-.7 1.9-1.1 .4-.3-.3M235.6 100.8a2.39 2.39 0 0 1-.1 2.8M235.8 112.5l.5 .6 .2 1.1-.3 1.1-.6 .5M236.2 100.3l1 .2 .6 1.7-.7 1.9-1.1 .4-.8-.1M236.2 112.9l2 .2 .2 .1 .2 .5"/>
<path d="M236.3 115.1l14.2 1.8M236.3 104l.8 .1M236.3 100.4l.9 .1M236.5 103.8l.8 .1M236.5 113.5l14.2 1.8M236.9 101.8l.8 .1M237 102.1l.8 .1M237.3 100.8l.6 .7 .1 1.1-.4 1.1-.9 .6M238 101.8l14.1 1.8a.97 .97 0 0 1-.2 1.6l-14.2-1.8M244.8 107.7a.97 .97 0 0 1 1.1 .1 .97 .97 0 0 1 .3 1 2.21 2.21 0 0 1-1.2 2.5l-.6-.3M244.9 111.4l1.4 .1M245.4 107.6l1.3 .2"/>
<path d="M245.5 107.6a1.35 1.35 0 0 1 1.5-.8 1.35 1.35 0 0 1 1.1 1.4 3.9 3.9 0 0 1-1.5 4.3 1.36 1.36 0 0 1-1.6-1.1l.8 1.4M247.6 106.5l.3 1.2 .8 1.3 4.5 .6-.3-1.1-.8-1.4-4.5-.6-1.8 .6-.4 .5M247.8 112.2l-2 .6 4.5 .6 2-.6M248.7 109l-.7 1.6-.2 1.6 4.5 .6 .7-1.6 .2-1.6M250.7 115.3a.97 .97 0 0 1-.2 1.6M252.3 112.7l.5-.1 1.8 .2-1.8 .6-1.6-.2M252.7 107.4l-.3 .1M252.9 108.5l.3 .9M253 111.1l-.2 1.5M253 111.1l.6-1.4 1.8 .3-.3 1.6-.5 1.2M253 111.1l-.3 .8M253.2 109.7l-.2 1.4"/>
<path d="M253.6 109.7l-.7-1.1-.2-1.2 1.7 .3 .7 1.1 .3 1.2M254.9 108.4l.6 .2 .3 .4 .3 .8v1l-.1 .7-.4 .9-.6 .5h-.5M254.9 108.5l.5 .3 .3 .6 .1 1.5-.5 1.4-.3 .4-.5 .2 .7-.5 .4-.7 .2-.9-.2-1.5zM255.1 108.5l.4 .1 .5 .7 .2 1.4-.4 1.5-.6 .6-.5 .1M255.1 108.8l.4 .9 .1 1.1-.3 1.1-.6 .7M255.3 108.5l.4 .1 .5 .5 .3 .8v.8l-.1 .9-.4 .8-.6 .5h-.5M255.3 109.3l.1 1.7-.2 .7-.4 .8M255.4 110.1l-.1 1.2-.5 1M255.4 108.5l.7 .4 .4 1.1v1l-.4 1.3a1.11 1.11 0 0 1-1 .7M255.6 109.3l.2 .5 .1 1-.5 1.3M255.6 112.3h.1M255.7 108.6l.4 .1 .4 .3 .3 .7 .1 1.2-.2 .8-.4 .9-.5 .4h-.5"/>
<path d="M255.8 108.6l.5 .2 .4 .6 .2 1.5-.5 1.6-.5 .4-.5 .1M256 109.4h.1M256 112.4h.1M256 108.6l.6 .2 .4 .5 .2 .8 .1 .8-.2 .9-.3 .7-.6 .5h-.5M256.1 109.8l.1 1.1-.4 1.1M256.2 113.1h.1M256.2 108.6h.1M256.2 108.6l.8 .6 .3 .9-.1 1.4-.4 1a.96 .96 0 0 1-1 .5M256.3 109.4h.1M256.4 112.4h.1M256.4 111.8h.1M256.4 108.7l.4 .1 .5 .5 .3 .8v1l-.2 .9-.4 .6-.4 .4h-.5"/>
<path d="M256.5 109.8l.1 1.1-.4 1.2M256.6 110.1h.1M256.6 108.7l.5 .2 .3 .5 .3 1.4-.4 1.5-.5 .6-.6 .2M256.7 109.5h.1M256.8 108.7l.4 .1 .4 .5 .3 .7 .1 1-.1 .8-.4 .8-.5 .4-.6 .1M256.9 109.9l.1 1-.4 1.2M256.9 108.7l.1 .1M257 108.8l.5 .2 .3 .5 .2 1.6-.5 1.5-.5 .4-.4 .1M257.2 109.9l.1 1.1-.3 1.2M257.4 108.9l.6 .7 .2 1.3-.3 1.3-.6 .6M257.6 110l.1 1.2-.4 1M257.8 112.3l-.1 .2"/>
<path d="M258 110l.1 1.2-.4 1M258 109.6l.1 .2M258.1 109.8l.2 1.3-.5 1.2M196.5 122.4l2.1 .3M205.1 120.5l-.7 .3M205.4 120.1h.1"/>
</g>
<!-- layer: Border -->
<path d="M20 9.9h267v190h-267zM148.5 4.9v10M15 109.9h10M282 109.9h10" fill="none" stroke="#000" stroke-width=".25"/>
<!-- layer: Annotations -->
<path d="M172.3 9.9h114.7v26.2h-114.7zM172.3 15.4h114.7M184.4 15.4v20.7M263.2 15.4v20.7M172.3 20.8h114.7M172.3 26.4h114.7" fill="none" stroke="#000" stroke-width=".21"/>
<!-- layer: TitleBlock -->
<path d="M107 152.9h180v47h-180zM131 152.9v10M165 152.9v47M226 152.9v47M107 162.9h180M165 172.9h122M226 189.9h61M236 189.9v10M272 189.9v10" fill="none" stroke="#000" stroke-width=".21"/>
<g font-size="7">
<text x="166" y="183.4">SOL</text>
<text x="166" y="190.9">1KN HYBRID ROCKET ENGINE</text>
<text x="166" y="198.4">PART DIAGRAMS</text>
</g>
<text font-size="5.6" x="252" y="181.3">1</text>
<g font-size="4.9">
<text x="108" y="161.4">-</text>
<text x="132" y="161.4">-</text>
<text x="166" y="161.4">S P RANGITAAWA 10/13/2022</text>
<text x="227" y="161.4">-</text>
<text x="166" y="171.4">PDF</text>
<text x="227" y="171.4">IN PROGRESS</text>
<text x="229.3" y="198.6">B</text>
<text x="237" y="198.4">10/15/2022</text>
<text x="276.1" y="198.6">1/9</text>
</g>
<g font-size="3.6">
<text x="21.9" y="14.9">NOTES</text>
<text x="216.9" y="13.5">Revision History</text>
<text x="24.4" y="23.3">1.</text>
<text x="32" y="23.3">INTERPRET DRAWINGS PER ISO 01.100.01</text>
<text x="175.3" y="19.3">Rev</text>
<text x="214.8" y="19">Description</text>
<text x="271.3" y="19.3">Date</text>
<text x="24.6" y="27.6">2.</text>
<text x="32" y="27.6">INTERPRET DIMENSIONING AND TOLERANCING PER ISO 01.100.01</text>
<text x="177.2" y="24.3">A</text>
<text x="177.2" y="29.9">B</text>
<text x="185.5" y="24.9">PRELIMINARY RELEASE</text>
<text x="265.9" y="30">10/15/2022</text>
<text x="24.6" y="36">3.</text>
<text x="32" y="36">MATERIAL: 316 STAINLESS STEEL OR AS STATED</text>
<text x="32.1" y="31.7">OR AS STATED</text>
<text x="185.5" y="34.6">PLATE</text>
<text x="185.8" y="30.5">ADDED HOLE DIAGRAM TO REAR RETENTION</text>
<text x="24.8" y="40.2">4.</text>
<text x="32" y="40.2">REMOVE ALL BURRS AND SHARP EDGES</text>
</g>
<g font-size="2.5">
<text x="108" y="155.7">Dept.</text>
<text x="132" y="155.7">Technical reference</text>
<text x="166" y="155.7">Created by</text>
<text x="227" y="155.7">Approved by</text>
<text x="166" y="165.7">Document type</text>
<text x="227" y="165.7">Document status</text>
<text x="166" y="175.7">Title</text>
<text x="227" y="175.7">DWG No.</text>
<text x="227" y="192.7">Rev.</text>
<text x="237" y="192.7">Date of issue</text>
<text x="273" y="192.7">Sheet</text>
</g>
</svg>
